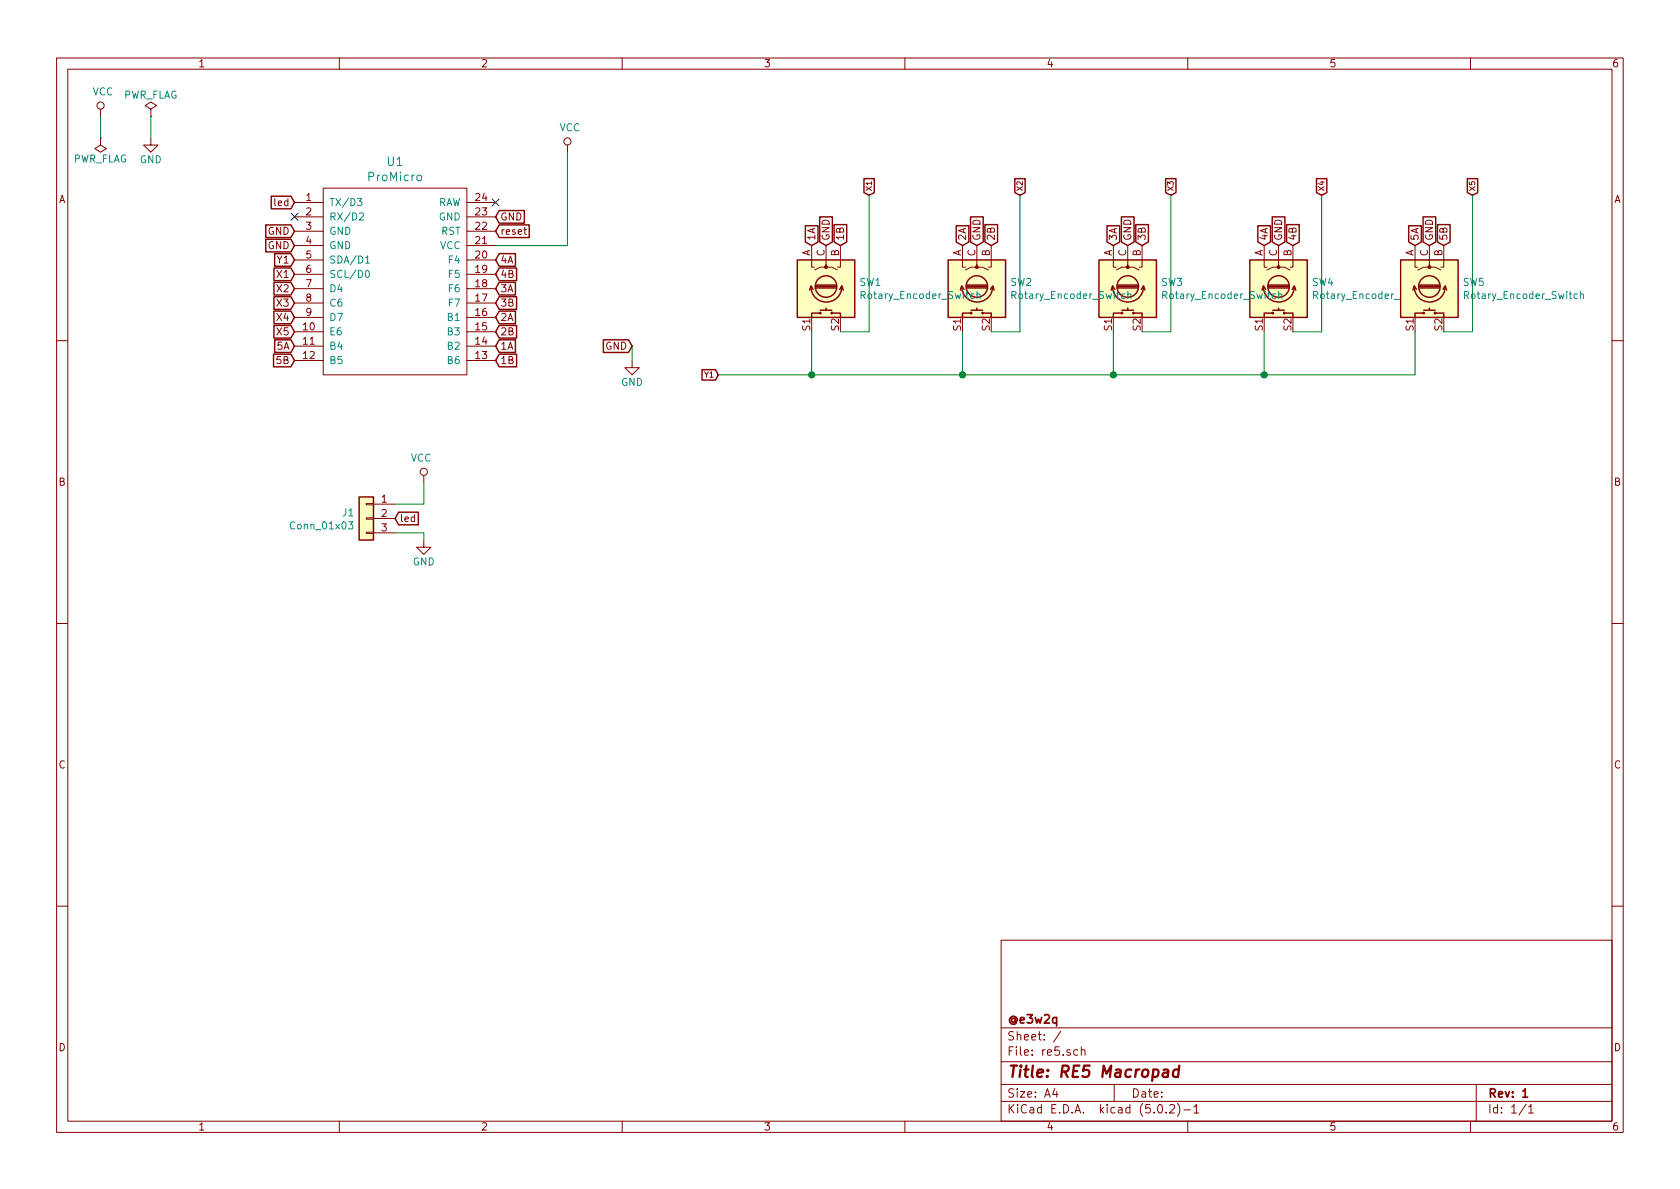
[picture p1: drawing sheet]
<svg xmlns="http://www.w3.org/2000/svg" width="297mm" height="210mm" viewBox="0 0 297 210" stroke-linecap="round" stroke-linejoin="round" font-family="sans-serif">
<g fill="none" stroke="#840000" stroke-width=".18">
<path d="M10 10.3h277v189.9h-277zM12 12.2h273v186.1h-273zM17.8 19.3v1.3M26.7 19.3l1-.6-1-.7-1 .7 1 .6v1.3M60 10.3v1.9M110 10.3v1.9M160 10.3v1.9M210 10.3v1.9M260 10.3v1.9M17.8 24.4v1.2l1 .7-1 .6-1-.6 1-.7M17.8 24.4h.1M26.7 24.4v1.2h1.2l-1.2 1.3-1.3-1.3h1.3"/>
<path d="M26.7 20.6h.1M52.1 35.8h5M52.1 38.3h5M57.1 33.3h25.4v33h-25.4zM82.5 35.8h5.1M82.5 38.3h5.1M100.3 25.6v1.3M52.1 58.7h5M52.1 56.1h5M52.1 53.6h5M52.1 51h5M52.1 48.5h5"/>
<path d="M52.1 46h5M52.1 43.4h5M52.1 40.9h5M82.5 58.7h5.1M82.5 56.1h5.1M82.5 53.6h5.1M82.5 51h5.1M82.5 48.5h5.1M82.5 46h5.1M82.5 43.4h5.1M82.5 40.9h5.1M92.6 40.6h.5"/>
<path d="M92.8 40.2v1.1l.3 .1M143.5 43.4v3.8h.5M146 43.4v3.8h1.1l1 .5M146 46.7v.5h-1l-1 .5M148.6 43.4v3.8h-.5M170.2 43.4v3.8h.5M172.7 43.4v3.8h1l1.1 .5M172.7 46.7v.5h-1l-1 .5M175.3 43.4v3.8h-.5M196.8 43.4v3.8h.6M199.4 43.4v3.8h1l1 .5M199.4 46.7v.5h-1l-1 .5"/>
<path d="M201.9 43.4v3.8h-.5M223.5 43.4v3.8h.5M226.1 43.4v3.8h1l1 .5M226.1 46.7v.5h-1.1l-1 .5M228.6 43.4v3.8h-.5M250.2 43.4v3.8h.5M252.7 43.4v3.8h1l1.1 .5M252.7 46.7v.5h-1l-1 .5M255.3 43.4v3.8h-.5M10 60.2h2M52.1 61.2h5M52.1 63.7h5"/>
<path d="M82.5 61.2h5.1M82.5 63.7h5.1M111.8 63.7v1.3h1.2l-1.2 1.3-1.3-1.3h1.3M285 60.2h2M64.8 94.1h1.2v.3h-1.2zM64.8 91.6h1.2v.2h-1.2zM64.8 89h1.2v.3h-1.2zM66 89.1h3.8M66 91.7h3.8M66 94.2h3.8M74.9 95.5v1.3h-1.2l1.2 1.2 1.3-1.2h-1.3M74.9 84.1v1.2"/>
<path d="M10 110.3h2M285 110.3h2M10 160.2h2M177 166.3h108v32h-108zM285 160.2h2M60 198.3v1.9M110 198.3v1.9M160 198.3v1.9M177 194.8h108M177 191.8h108M177 187.8h108M177 181.8h108"/>
<path d="M186.5 192.5l-.4 1h1M186.8 193v1M187.6 182.3l-1.3 2M190.6 185.7l-.5-.1-.3 .3 .1 .6 .2 .1 .5-.1M191.2 185.7h.1a.37 .37 0 0 1 .5 .1v.8M191.2 185.1v1.5M197 191.8v3M204.8 195.5l.4-.2a.94 .94 0 0 1 0 1.5 .79 .79 0 0 1-.4-1.3zM206.2 196.7v.1M206.8 195.5l.2-.2h.4l.2 .2 .1 .3-.1 .2-.8 .8h.9M208.2 195.1a1.71 1.71 0 0 1 0 2.3M209.3 196.3h1.2"/>
<path d="M210 198.3v1.9M211.1 195.8l.4-.5v1.5M211.1 196.8h.9M260 198.3v1.9M261 191.8v6.5M269.8 195.2l-1.2 2M270.3 195.8l.4-.5v1.5M270.3 196.8h.8"/>
<circle cx="17.8" cy="18.7" r=".63"/>
<circle cx="100.3" cy="25" r=".63"/>
<circle cx="74.9" cy="83.4" r=".63"/>
</g>
<path d="M269.2 193l.5-.5v1.5M269.2 194h.9" fill="none" stroke="#840000" stroke-width=".3"/>
<path d="M205.7 189.2h.8v1.2M206.6 189.6l-.7 .1a.4 .4 0 0 0-.4 .3 .4 .4 0 0 0 .3 .4l.7-.1M208.4 189.2a.68 .68 0 0 0-1 .3v.6l.1 .2 .2 .1 .6-.1M208.5 188.4l-.2 2" fill="none" stroke="#840000" stroke-width=".41"/>
<g fill="none" stroke="#008484" stroke-width=".18">
<path d="M63.2 35.1h.8l-.4 .5 .3 .1 .1 .4-.3 .3-.5-.2M63.6 37.8l.4-.2 .3 .4-.8 .9h.8M73.8 31.1l.2-.1 .4 .1 .1 .6-.1 .2-.4 .1-.2-.2zM64.6 45.6l.4-.3v1.2M64.6 46.5h.8M64.7 47.9l.2-.1a.67 .67 0 0 1 .4 .6 .67 .67 0 0 1-.4 .7l-.2-.2-.1-.3zM172.2 52h-.3l-.3 .2 .1 .6h.5M172.7 52.1l.2-.1h.3l.1 .8M172.7 51.5v1.3M198.9 52h-.4l-.2 .2 .1 .6h.5M199.4 52.1l.2-.1h.3l.1 .8M199.4 51.5v1.3"/>
<path d="M225.6 52h-.4l-.3 .2 .2 .6h.5M226.1 52.1l.2-.1h.3v.8M226.1 51.5v1.3M252.2 52h-.3l-.3 .2 .1 .6h.5M252.8 52.1l.2-.1h.2l.1 .8M252.8 51.5v1.3M278.9 52h-.4l-.2 .2 .1 .6h.5M279.4 52.1l.2-.1h.3l.1 .8M279.4 51.5v1.3M61.6 92.3h.8l-.4 .5 .3 .1v.6h-.5l-.2-.1"/>
</g>
<g fill="none" stroke="#840000" stroke-width=".25">
<path d="M47 39.8h4.4l.7 1.1-.7 1.1h-4.4zM48 34.7h3.4l.7 1.1-.7 1.1h-3.4zM88.3 39.8h5.3v2.2h-5.3l-.7-1.1zM88.3 37.2h4.4v2.3h-4.4l-.7-1.2zM142.4 39.9h2.2v2.9l-1.1 .6-1.1-.6zM144.9 38.3h2.3v4.5l-1.2 .6-1.1-.6zM147.5 39.7h2.2v3.1l-1.1 .6-1.1-.6zM152.8 31.6h1.8v2.5l-.9 .4-.9-.4zM169.1 39.9h2.2v2.9l-1.1 .6-1.1-.6zM171.6 38.3h2.2v4.5l-1.1 .6-1.1-.6zM174.1 39.7h2.3v3.1l-1.1 .6-1.2-.6zM179.4 31.6h1.9v2.5l-1 .4-.9-.4z"/>
<path d="M195.7 39.9h2.3v2.9l-1.2 .6-1.1-.6zM198.3 38.3h2.2v4.5l-1.1 .6-1.1-.6zM200.8 39.7h2.2v3.1l-1.1 .6-1.1-.6zM206.1 31.6h1.8v2.5l-.9 .4-.9-.4zM222.4 39.9h2.2v2.9l-1.1 .6-1.1-.6zM224.9 38.3h2.3v4.5l-1.1 .6-1.2-.6zM227.5 39.7h2.2v3.1l-1.1 .6-1.1-.6zM232.8 31.6h1.8v2.5l-.9 .4-.9-.4zM249.1 39.9h2.2v2.9l-1.1 .6-1.1-.6zM251.6 38.3h2.2v4.5l-1.1 .6-1.1-.6zM254.2 39.7h2.2v3.1l-1.1 .6-1.1-.6zM259.4 31.6h1.9v2.5l-1 .4-.9-.4z"/>
<path d="M47 42.3h4.4l.7 1.1-.7 1.1h-4.4zM48.4 47.4h3l.7 1.1-.7 1.1h-3zM48.4 49.9h3l.7 1.1-.7 1.2h-3zM48.4 52.5h3l.7 1.1-.7 1.1h-3zM48.4 55h3l.7 1.1-.7 1.1h-3zM48.4 57.6h3l.7 1.1-.7 1.1h-3zM48.6 44.9h2.8l.7 1.1-.7 1.1h-2.8zM88.3 52.5h3v2.2h-3l-.7-1.1zM88.3 44.9h2.8v2.2h-2.8l-.7-1.1zM88.3 47.4h3v2.2h-3l-.7-1.1zM88.3 55h2.8v2.2h-2.8l-.7-1.1zM88.3 57.6h3v2.2h-3l-.7-1.1z"/>
<path d="M88.3 49.9h2.8v2.3h-2.8l-.7-1.2zM141 46h10.1v10.1h-10.1zM143.4 50.7a2.74 2.74 0 0 0 2.7 2.7 2.74 2.74 0 0 0 2.7-2.7M143.8 51.2l-.4-.7-.3 .8M144.3 50.4h3.5M144.3 50.7h3.5M144.3 50.9h3.5M145 55.4h-1.5v.7M145 54.9h2.1M146 54.5v.4M147.1 55.4h1.5v.7M148.5 51.2l.3-.7 .3 .8"/>
<path d="M167.6 46h10.2v10.1h-10.2zM170 50.7a2.74 2.74 0 0 0 2.8 2.7 2.74 2.74 0 0 0 2.7-2.7M170.4 51.2l-.3-.7-.3 .8M170.9 50.4h3.6M170.9 50.7h3.6M170.9 50.9h3.6M171.7 55.4h-1.5v.7M171.7 54.9h2M172.7 54.5v.4M173.7 55.4h1.6v.7M175.1 51.2l.4-.7 .3 .8M194.3 46h10.2v10.1h-10.2z"/>
<path d="M196.7 50.7a2.74 2.74 0 0 0 2.7 2.7 2.74 2.74 0 0 0 2.8-2.7M197.1 51.2l-.4-.7-.2 .8M197.6 50.4h3.6M197.6 50.7h3.6M197.6 50.9h3.6M198.4 55.4h-1.6v.7M198.4 54.9h2M199.4 54.5v.4M200.4 55.4h1.5v.7M201.8 51.2l.4-.7 .2 .8M221 46h10.1v10.1h-10.1zM223.4 50.7a2.74 2.74 0 0 0 2.7 2.7 2.74 2.74 0 0 0 2.8-2.7"/>
<path d="M223.8 51.2l-.4-.7-.3 .8M224.3 50.4h3.5M224.3 50.7h3.5M224.3 50.9h3.5M225 55.4h-1.5v.7M225 54.9h2.1M226.1 54.5v.4M227.1 55.4h1.5v.7M228.5 51.2l.4-.7 .2 .8M247.6 46h10.2v10.1h-10.2zM250 50.7a2.74 2.74 0 0 0 2.8 2.7 2.74 2.74 0 0 0 2.7-2.7M250.4 51.2l-.3-.7-.3 .8"/>
<path d="M251 50.4h3.5M251 50.7h3.5M251 50.9h3.5M251.7 55.4h-1.5v.7M251.7 54.9h2M252.7 54.5v.4M253.7 55.4h1.6v.7M255.1 51.2l.4-.7 .3 .8M48.4 62.6h3l.7 1.1-.7 1.2h-3zM48.6 60.1h2.8l.7 1.1-.7 1.1h-2.8zM88.3 60.1h2.8v2.2h-2.8l-.7-1.1zM88.3 62.6h3v2.3h-3l-.7-1.2z"/>
<path d="M106.7 60.1h4.4l.7 1.1-.7 1.1h-4.4zM124.1 65.4h2.4l.5 .9-.5 .9h-2.4zM63.5 87.9h2.5v7.6h-2.5zM70.5 90.6h3.5v2.2h-3.5l-.7-1.1z"/>
<circle cx="145" cy="55.4" r=".13"/>
<circle cx="146" cy="50.7" r="1.9"/>
<circle cx="147.1" cy="55.4" r=".13"/>
<circle cx="171.7" cy="55.4" r=".13"/>
<circle cx="172.7" cy="50.7" r="1.9"/>
<circle cx="173.7" cy="55.4" r=".13"/>
<circle cx="198.4" cy="55.4" r=".13"/>
<circle cx="199.4" cy="50.7" r="1.9"/>
<circle cx="200.4" cy="55.4" r=".13"/>
<circle cx="225" cy="55.4" r=".13"/>
<circle cx="226.1" cy="50.7" r="1.9"/>
<circle cx="227.1" cy="55.4" r=".13"/>
<circle cx="251.7" cy="55.4" r=".13"/>
<circle cx="252.7" cy="50.7" r="1.9"/>
<circle cx="253.7" cy="55.4" r=".13"/>
</g>
<g fill="none" stroke="#008400" stroke-width=".18">
<path d="M17.8 20.6v3.8M26.7 20.6v3.8M100.3 26.9v16.5h-12.7M153.7 34.5v24.2h-5.1M180.3 34.5v24.2h-5M207 34.5v24.2h-5.1M233.7 34.5v24.2h-5.1M260.3 34.5v24.2h-5M143.5 58.7v7.6M170.2 58.7v7.6M196.8 58.7v7.6M223.5 58.7v7.6"/>
<path d="M250.2 58.7v7.6h-123.2M111.8 61.2v2.5M69.8 94.2h5.1v1.3M74.9 85.3v3.8h-5.1"/>
</g>
<g fill="#ffffc2" stroke="#ffffc2" stroke-width=".18">
<path d="M63.5 87.9h2.5v7.6h-2.5z"/>
<path d="M221 46h10.1v10.1h-10.1z"/>
<path d="M247.6 46h10.2v10.1h-10.2z"/>
<path d="M194.3 46h10.2v10.1h-10.2z"/>
<path d="M167.6 46h10.2v10.1h-10.2z"/>
<path d="M141 46h10.1v10.1h-10.1z"/>
</g>
<g fill="#840000" stroke="#840000" stroke-width=".18">
<circle cx="226.1" cy="47.2" r=".25"/>
<circle cx="252.7" cy="47.2" r=".25"/>
<circle cx="199.4" cy="47.2" r=".25"/>
<circle cx="172.7" cy="47.2" r=".25"/>
<circle cx="146" cy="47.2" r=".25"/>
</g>
<path d="M51.5 37.7l1.2 1.3M52.7 37.7l-1.2 1.3M87 35.2l1.2 1.2M88.2 35.2l-1.2 1.2" fill="none" stroke="#000084" stroke-width=".18"/>
<g fill="#008400" stroke="#008400" stroke-width=".25">
<circle cx="143.5" cy="66.3" r=".51"/>
<circle cx="170.2" cy="66.3" r=".51"/>
<circle cx="196.9" cy="66.3" r=".51"/>
<circle cx="223.5" cy="66.3" r=".51"/>
</g>
<text font-size="2.8" fill="#840000" x="178" y="190.5">Title: RE5 Macropad</text>
<g font-size="2.1" fill="#008484">
<text x="68.5" y="29.4">U1</text>
<text x="65.3" y="32">ProMicro</text>
</g>
<g font-size="2.1" fill="#840000">
<text x="178" y="184">Sheet: /</text>
<text x="178" y="181">@e3w2q</text>
<text x="178" y="186.7">File: re5.sch</text>
<text x="178" y="196.9">KiCad E.D.A. kicad (5.0.2)-1</text>
<text x="178" y="194.1">Size: A4</text>
<text x="200" y="194.1">Date:</text>
<text x="263" y="194.1">Rev: 1</text>
<text x="263" y="196.9">Id: 1/1</text>
</g>
<g font-size="1.8" fill="#840000">
<text x="35" y="11.9">1</text>
<text x="85" y="11.9">2</text>
<text x="135" y="11.9">3</text>
<text x="185" y="11.9">4</text>
<text x="235" y="11.9">5</text>
<text x="285" y="11.9">6</text>
<text x="10.4" y="35.9">A</text>
<text x="54.1" y="35.6">1</text>
<text x="84.1" y="35.6">24</text>
<text x="285.4" y="35.9">A</text>
<text x="47.3" y="41.5">GND</text>
<text x="48.7" y="36.4">led</text>
<text x="54.1" y="38.1">2</text>
<text x="54.1" y="40.6">3</text>
<text x="84.1" y="40.6">22</text>
<text x="84.1" y="38.1">23</text>
<text x="88.4" y="41.5">reset</text>
<text x="88.4" y="39">GND</text>
<text x="47.3" y="44.1">GND</text>
<text x="49.1" y="46.6">Y1</text>
<text x="54.1" y="43.2">4</text>
<text x="54.1" y="45.7">5</text>
<text x="84.1" y="45.7">20</text>
<text x="84.1" y="43.2">21</text>
<text x="88.4" y="46.6">4A</text>
<text x="143.3" y="45.3" transform="rotate(-90 143.3 45.3)">A</text>
<text x="144.1" y="42.6" transform="rotate(-90 144.1 42.6)">1A</text>
<text x="145.8" y="45.3" transform="rotate(-90 145.8 45.3)">C</text>
<text x="146.7" y="42.6" transform="rotate(-90 146.7 42.6)">GND</text>
<text x="148.3" y="45.3" transform="rotate(-90 148.3 45.3)">B</text>
<text x="149.2" y="42.6" transform="rotate(-90 149.2 42.6)">1B</text>
<text x="169.9" y="45.3" transform="rotate(-90 169.9 45.3)">A</text>
<text x="170.8" y="42.6" transform="rotate(-90 170.8 42.6)">2A</text>
<text x="172.5" y="45.3" transform="rotate(-90 172.5 45.3)">C</text>
<text x="173.4" y="42.6" transform="rotate(-90 173.4 42.6)">GND</text>
<text x="175" y="45.3" transform="rotate(-90 175 45.3)">B</text>
<text x="175.9" y="42.6" transform="rotate(-90 175.9 42.6)">2B</text>
<text x="196.6" y="45.3" transform="rotate(-90 196.6 45.3)">A</text>
<text x="197.5" y="42.6" transform="rotate(-90 197.5 42.6)">3A</text>
<text x="199.1" y="45.3" transform="rotate(-90 199.1 45.3)">C</text>
<text x="200" y="42.6" transform="rotate(-90 200 42.6)">GND</text>
<text x="201.7" y="45.3" transform="rotate(-90 201.7 45.3)">B</text>
<text x="202.6" y="42.6" transform="rotate(-90 202.6 42.6)">3B</text>
<text x="223.3" y="45.3" transform="rotate(-90 223.3 45.3)">A</text>
<text x="224.2" y="42.6" transform="rotate(-90 224.2 42.6)">4A</text>
<text x="225.8" y="45.3" transform="rotate(-90 225.8 45.3)">C</text>
<text x="226.7" y="42.6" transform="rotate(-90 226.7 42.6)">GND</text>
<text x="228.3" y="45.3" transform="rotate(-90 228.3 45.3)">B</text>
<text x="229.2" y="42.6" transform="rotate(-90 229.2 42.6)">4B</text>
<text x="249.9" y="45.3" transform="rotate(-90 249.9 45.3)">A</text>
<text x="250.8" y="42.6" transform="rotate(-90 250.8 42.6)">5A</text>
<text x="252.5" y="45.3" transform="rotate(-90 252.5 45.3)">C</text>
<text x="253.4" y="42.6" transform="rotate(-90 253.4 42.6)">GND</text>
<text x="255" y="45.3" transform="rotate(-90 255 45.3)">B</text>
<text x="255.9" y="42.6" transform="rotate(-90 255.9 42.6)">5B</text>
<text x="49.1" y="49.1">X1</text>
<text x="49.1" y="51.7">X2</text>
<text x="54.1" y="48.3">6</text>
<text x="54.1" y="50.8">7</text>
<text x="54.1" y="53.3">8</text>
<text x="84.1" y="53.3">17</text>
<text x="84.1" y="50.8">18</text>
<text x="84.1" y="48.3">19</text>
<text x="88.4" y="49.1">4B</text>
<text x="88.4" y="51.7">3A</text>
<text x="49.1" y="54.2">X3</text>
<text x="49.1" y="56.8">X4</text>
<text x="49.1" y="59.3">X5</text>
<text x="53.6" y="58.4">10</text>
<text x="54.1" y="55.9">9</text>
<text x="84.1" y="58.4">15</text>
<text x="84.1" y="55.9">16</text>
<text x="88.4" y="54.2">3B</text>
<text x="88.4" y="56.8">2A</text>
<text x="88.4" y="59.3">2B</text>
<text x="143.3" y="58.5" transform="rotate(-90 143.3 58.5)">S1</text>
<text x="148.3" y="58.5" transform="rotate(-90 148.3 58.5)">S2</text>
<text x="169.9" y="58.5" transform="rotate(-90 169.9 58.5)">S1</text>
<text x="175" y="58.5" transform="rotate(-90 175 58.5)">S2</text>
<text x="196.6" y="58.5" transform="rotate(-90 196.6 58.5)">S1</text>
<text x="201.7" y="58.5" transform="rotate(-90 201.7 58.5)">S2</text>
<text x="223.3" y="58.5" transform="rotate(-90 223.3 58.5)">S1</text>
<text x="228.3" y="58.5" transform="rotate(-90 228.3 58.5)">S2</text>
<text x="249.9" y="58.5" transform="rotate(-90 249.9 58.5)">S1</text>
<text x="255" y="58.5" transform="rotate(-90 255 58.5)">S2</text>
<text x="49" y="64.4">5B</text>
<text x="49" y="61.8">5A</text>
<text x="53.6" y="61">11</text>
<text x="53.6" y="63.5">12</text>
<text x="84.1" y="63.5">13</text>
<text x="84.1" y="61">14</text>
<text x="88.4" y="61.8">1A</text>
<text x="88.4" y="64.4">1B</text>
<text x="107" y="61.8">GND</text>
<text x="10.4" y="85.9">B</text>
<text x="67.5" y="88.9">1</text>
<text x="285.4" y="85.9">B</text>
<text x="67.5" y="91.4">2</text>
<text x="67.5" y="94">3</text>
<text x="70.6" y="92.3">led</text>
<text x="10.4" y="135.9">C</text>
<text x="285.4" y="135.9">C</text>
<text x="10.4" y="185.9">D</text>
<text x="285.4" y="185.9">D</text>
<text x="35" y="199.9">1</text>
<text x="85" y="199.9">2</text>
<text x="135" y="199.9">3</text>
<text x="185" y="199.9">4</text>
<text x="235" y="199.9">5</text>
<text x="285" y="199.9">6</text>
</g>
<g font-size="1.8" fill="#008484">
<text x="16.4" y="16.9">VCC</text>
<text x="21.7" y="17.4">PWR_FLAG</text>
<text x="98.9" y="23.2">VCC</text>
<text x="12.8" y="28.7">PWR_FLAG</text>
<text x="24.7" y="28.9">GND</text>
<text x="58.2" y="36.4">TX/D3</text>
<text x="58.2" y="39">RX/D2</text>
<text x="58.2" y="41.5">GND</text>
<text x="77.3" y="36.4">RAW</text>
<text x="77.6" y="39">GND</text>
<text x="78" y="41.5">RST</text>
<text x="58.2" y="44.1">GND</text>
<text x="58.2" y="46.6">SDA/D1</text>
<text x="77.8" y="44.1">VCC</text>
<text x="79.5" y="46.6">F4</text>
<text x="58.2" y="49.1">SCL/D0</text>
<text x="58.2" y="51.7">D4</text>
<text x="79.5" y="51.7">F6</text>
<text x="79.5" y="49.1">F5</text>
<text x="152" y="50.6">SW1</text>
<text x="152.6" y="52.9">Rotary_Encoder_Switch</text>
<text x="178.7" y="50.6">SW2</text>
<text x="179.3" y="52.9">Rotary_Encoder_Switch</text>
<text x="205.3" y="50.6">SW3</text>
<text x="206" y="52.9">Rotary_Encoder_Switch</text>
<text x="232" y="50.6">SW4</text>
<text x="232.6" y="52.9">Rotary_Encoder_Switch</text>
<text x="258.7" y="50.6">SW5</text>
<text x="259.3" y="52.9">Rotary_Encoder_Switch</text>
<text x="58.2" y="59.3">E6</text>
<text x="58.2" y="54.2">C6</text>
<text x="58.2" y="56.8">D7</text>
<text x="79.3" y="59.3">B3</text>
<text x="79.3" y="56.8">B1</text>
<text x="79.5" y="54.2">F7</text>
<text x="58.2" y="61.8">B4</text>
<text x="58.2" y="64.4">B5</text>
<text x="79.3" y="64.4">B6</text>
<text x="79.3" y="61.8">B2</text>
<text x="109.8" y="68.2">GND</text>
<text x="72.6" y="81.6">VCC</text>
<text x="51.7" y="93.6">Conn_01x03</text>
<text x="60.6" y="91.3">J1</text>
<text x="73" y="100">GND</text>
</g>
<g font-size="1.4" fill="#840000">
<text x="154.2" y="33.9" transform="rotate(-90 154.2 33.9)">X1</text>
<text x="180.8" y="33.9" transform="rotate(-90 180.8 33.9)">X2</text>
<text x="207.5" y="33.9" transform="rotate(-90 207.5 33.9)">X3</text>
<text x="234.2" y="33.9" transform="rotate(-90 234.2 33.9)">X4</text>
<text x="260.8" y="33.9" transform="rotate(-90 260.8 33.9)">X5</text>
<text x="124.7" y="66.8">Y1</text>
</g>
</svg>
